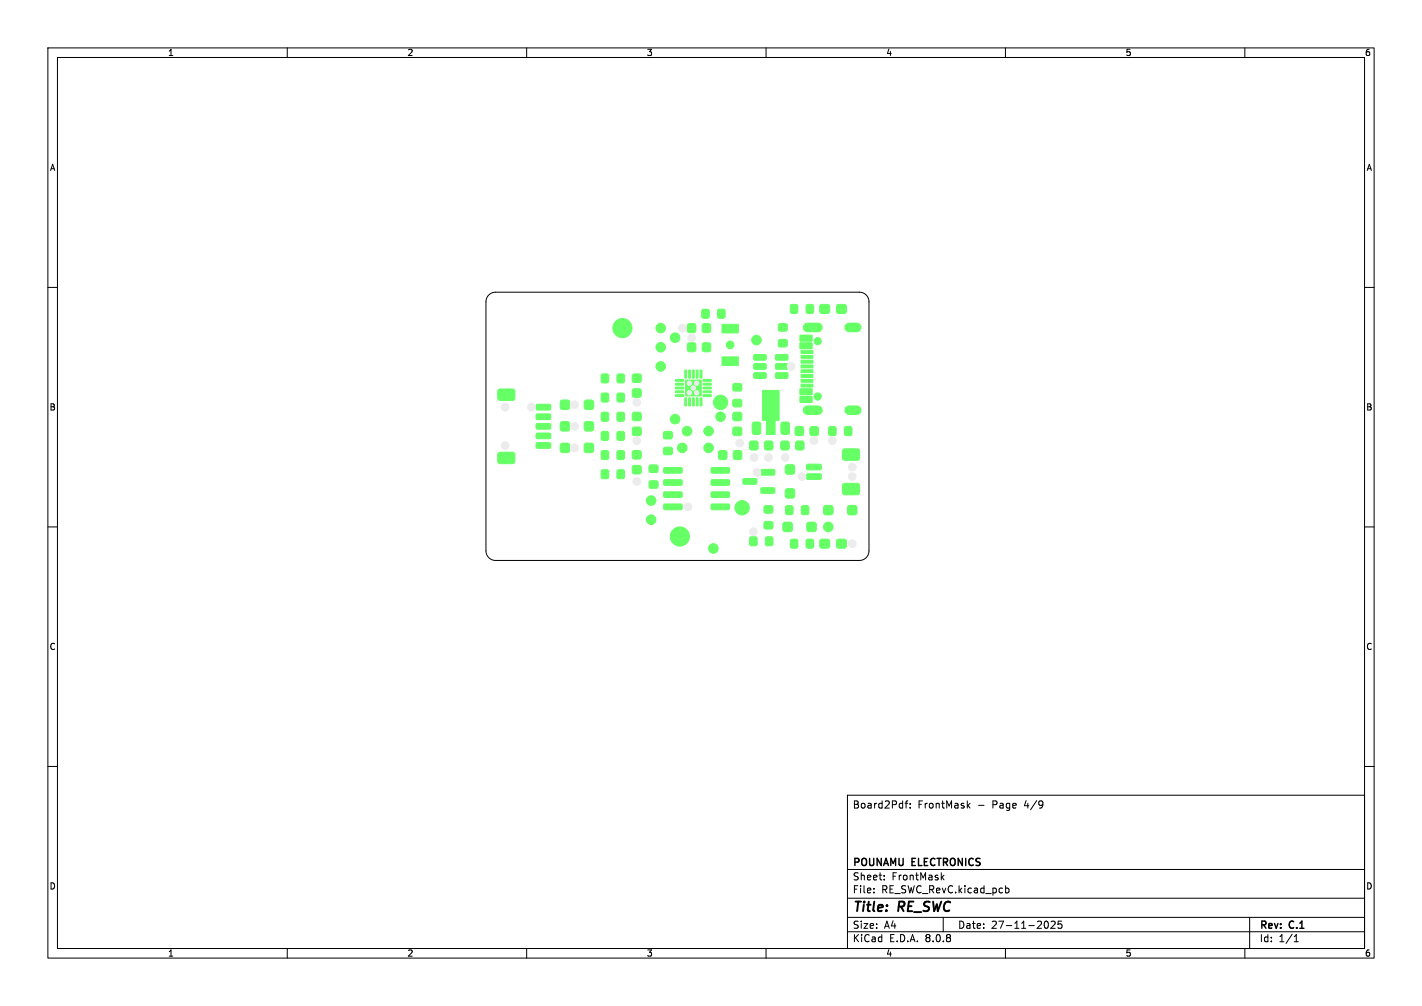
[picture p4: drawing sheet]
<svg xmlns="http://www.w3.org/2000/svg" width="297mm" height="210mm" viewBox="0 0 297 210" stroke-linecap="round" stroke-linejoin="round" font-family="sans-serif">
<g fill="none" stroke="#000" stroke-width=".21">
<path d="M10 10h277v190h-277zM12 12h273v186h-273zM60 10v2M110 10v2M160 10v2M210 10v2M260 10v2M10 60h2M285 60h2M102.1 61.6l.7-.5 .7-.1h76a2 2 0 0 1 2 2v52a2 2 0 0 1-2 2h-76a2 2 0 0 1-2-2v-52l.1-.7zM10 110h2M285 110h2"/>
<path d="M10 160h2M285 160h2M177 166h108v32h-108zM189 167.7h.6M189.6 167.2l-.4 .2v1.3M190.1 168.6v.1M190.1 167.8v.1M202.2 168.1l.4 .6M202.6 167.7l-.6 .6M217.7 167.3a1.26 1.26 0 0 1-.1 1.3M217.8 167.8l-.1 .3M60 198v2"/>
<path d="M110 198v2M160 198v2M177 194.5h108M177 191.5h108M177 187.5h108M177 181.5h108M182.5 186.3v.1M182.5 185.5v.1M184.7 183.6v.1M184.7 182.8v.1M196.7 183.1l.5 .6M197 191.5v3"/>
<path d="M197.2 182.7l-.6 .6M210 198v2M210 185.5l.5-.1 .2 .3-.1 .6h-.6M218.3 192.4l.2-.1a.8 .8 0 0 1 .5 .7 .8 .8 0 0 1-.5 .8l-.2-.1M219.5 192.4l.6-.1 .3 .4-.9 1.1h.9M221.7 192.3h-.7v.7l.2-.1h.5l.1 .3-.1 .5-.2 .1-.5-.1M260 198v2M261 191.5v6.5M270.3 196.6h.9M270.3 195.5l.4-.4v1.5"/>
</g>
<g fill="#6f6" stroke="#6f6" stroke-width=".21">
<path d="M159.7 105.7l.2-.2 1.4 .2 .1 .2-.1 1.1-.3 .1-1.3-.1-.2-.3z"/>
<path d="M159.7 109l.2-.2 1.4 .2 .1 .2-.1 1.1-.3 .1-1.3-.1-.2-.3z"/>
<path d="M160 112.2l.2-.2 1.1 .2 .1 .2-.1 1.4-.3 .1-1-.1-.2-.3z"/>
<path d="M156.7 112.2l.2-.2 1.1 .2 .1 .2-.1 1.4-.3 .1-1-.1-.2-.3z"/>
<path d="M165.2 112.7l.2-.2 1.1 .2 .1 .2-.1 1.4-.3 .1-1-.1-.2-.3z"/>
<path d="M168.5 112.7l.2-.2 1.1 .2 .1 .2-.1 1.4-.3 .1-1-.1-.2-.3z"/>
<path d="M163.2 92.2l.3-.2 1.2 .2 .1 .3-.1 1.3-.3 .1-1.2-.1-.2-.3z"/>
<path d="M166.3 92.2l.3-.2 1.2 .2 .1 .3-.1 1.3-.3 .1-1.2-.1-.2-.3z"/>
<path d="M143.2 79.3h3.3v3.3h-3.3z"/>
<path d="M146.9 79.2h1.6l.1 .3-1.6 .1z"/>
<path d="M146.9 80h1.6l.1 .3-1.6 .1z"/>
<path d="M146.9 80.8h1.6l.1 .3-1.6 .1z"/>
<path d="M146.9 81.6h1.6l.1 .3-1.6 .1z"/>
<path d="M146.9 82.4h1.6l.1 .3-1.6 .1z"/>
<path d="M146.2 83.1h.4l-.1 1.6-.3-.1z"/>
<path d="M145.4 83.1h.4l-.1 1.6-.3-.1z"/>
<path d="M144.6 83.1h.4l-.1 1.6-.3-.1z"/>
<path d="M143.8 83.1h.4l-.1 1.6-.3-.1z"/>
<path d="M143 83.1h.4l-.1 1.6-.3-.1z"/>
<path d="M141.1 82.4h1.6l.1 .3-1.6 .1z"/>
<path d="M141.1 81.6h1.6l.1 .3-1.6 .1z"/>
<path d="M141.1 80.8h1.6l.1 .3-1.6 .1z"/>
<path d="M141.1 80h1.6l.1 .3-1.6 .1z"/>
<path d="M141.1 79.2h1.6l.1 .3-1.6 .1z"/>
<path d="M143 77.3h.4l-.1 1.6-.3-.1z"/>
<path d="M143.8 77.3h.4l-.1 1.6-.3-.1z"/>
<path d="M144.6 77.3h.4l-.1 1.6-.3-.1z"/>
<path d="M145.4 77.3h.4l-.1 1.6-.3-.1z"/>
<path d="M146.2 77.3h.4l-.1 1.6-.3-.1z"/>
<path d="M146.7 64.7l.2-.2 1.1 .2 .1 .2-.1 1.4-.3 .1-1-.1-.2-.3z"/>
<path d="M150 64.7l.2-.2 1.1 .2 .1 .2-.1 1.4-.3 .1-1-.1-.2-.3z"/>
<path d="M135.7 100.5l.2-.2 1.4 .2 .1 .2-.1 1.1-.3 .1-1.3-.1-.2-.3z"/>
<path d="M135.7 97.2l.2-.2 1.4 .2 .1 .2-.1 1.1-.3 .1-1.3-.1-.2-.3z"/>
<path d="M153.3 94.2l.3-.2 1.2 .2 .1 .3-.1 1.3-.3 .1-1.2-.1-.2-.3z"/>
<path d="M150.2 94.2l.3-.2 1.2 .2 .1 .3-.1 1.3-.3 .1-1.2-.1-.2-.3z"/>
<path d="M117.1 83.6l.4-.1h1l.4 .1 .1 .4v1l-.1 .3-.4 .2h-1l-.4-.2-.1-.3v-1z"/>
<path d="M122.1 83.6l.4-.1h1l.4 .1 .1 .4v1l-.1 .3-.4 .2h-1l-.4-.2-.1-.3v-1z"/>
<path d="M129 94.2l.2-.2 1.1 .2 .1 .2-.1 1.4-.3 .1-1-.1-.2-.3z"/>
<path d="M125.7 94.2l.2-.2 1.1 .2 .1 .2-.1 1.4-.3 .1-1-.1-.2-.3z"/>
<path d="M150.8 67.7h3.4v1.8h-3.4z"/>
<path d="M150.8 74.5h3.4v1.8h-3.4z"/>
<path d="M129 90.2l.2-.2 1.1 .2 .1 .2-.1 1.4-.3 .1-1-.1-.2-.3z"/>
<path d="M125.7 90.2l.2-.2 1.1 .2 .1 .2-.1 1.4-.3 .1-1-.1-.2-.3z"/>
<path d="M129 78.2l.2-.2 1.1 .2 .1 .2-.1 1.4-.3 .1-1-.1-.2-.3z"/>
<path d="M125.7 78.2l.2-.2 1.1 .2 .1 .2-.1 1.4-.3 .1-1-.1-.2-.3z"/>
<path d="M163.2 88.2l1.2-.1 .5 .3v1.8l-.3 .5h-1.1l-.4-.3v-1.9z"/>
<path d="M159.3 81.5h3.4v6.2h-.8v3h-1.8v-3h-.8z"/>
<path d="M157.2 88.2l1.2-.1 .5 .3v1.8l-.3 .5h-1.1l-.4-.3v-1.9z"/>
<path d="M153.2 83.5l.2-.2 1.4 .2 .1 .2-.1 1.1-.3 .1-1.3-.1-.2-.3z"/>
<path d="M153.2 80.2l.2-.2 1.4 .2 .1 .2-.1 1.1-.3 .1-1.3-.1-.2-.3z"/>
<path d="M117.1 92.6l.4-.1h1l.4 .1 .1 .4v1l-.1 .3-.4 .2h-1l-.4-.2-.1-.3v-1z"/>
<path d="M122.1 92.6l.4-.1h1l.4 .1 .1 .4v1l-.1 .3-.4 .2h-1l-.4-.2-.1-.3v-1z"/>
<path d="M129 98.2l.2-.2 1.1 .2 .1 .2-.1 1.4-.3 .1-1-.1-.2-.3z"/>
<path d="M125.7 98.2l.2-.2 1.1 .2 .1 .2-.1 1.4-.3 .1-1-.1-.2-.3z"/>
<path d="M132.2 97.3l.3-.2 1.3 .2 .1 .3-.1 1.2-.3 .1-1.3-.1-.2-.3z"/>
<path d="M132.2 94.2l.3-.2 1.3 .2 .1 .3-.1 1.2-.3 .1-1.3-.1-.2-.3z"/>
<path d="M129 82.2l.2-.2 1.1 .2 .1 .2-.1 1.4-.3 .1-1-.1-.2-.3z"/>
<path d="M125.7 82.2l.2-.2 1.1 .2 .1 .2-.1 1.4-.3 .1-1-.1-.2-.3z"/>
<path d="M176.1 93.8l.3-.1h2.8l.3 .5v1.6l-.5 .3h-2.7l-.4-.5v-1.4z"/>
<path d="M176.1 101l.3-.1h2.8l.3 .5v1.6l-.5 .3h-2.7l-.4-.5v-1.4z"/>
<path d="M168.5 97l2.9-.1 .1 .3v.7l-.3 .2h-2.6l-.2-.3z"/>
<path d="M168.5 99l2.9-.1 .1 .3v.7l-.3 .2h-2.6l-.2-.3z"/>
<path d="M164.1 102.1l.4-.1h1l.4 .1 .1 .4v1l-.1 .3-.4 .2h-1l-.4-.2-.1-.3v-1z"/>
<path d="M164.1 97.1l.4-.1h1l.4 .1 .1 .4v1l-.1 .3-.4 .2h-1l-.4-.2-.1-.3v-1z"/>
<path d="M132.2 89.3l.3-.2 1.3 .2 .1 .3-.1 1.2-.3 .1-1.3-.1-.2-.3z"/>
<path d="M132.2 86.2l.3-.2 1.3 .2 .1 .3-.1 1.2-.3 .1-1.3-.1-.2-.3z"/>
<path d="M155.2 100l2.7-.1 .2 .3v.7l-.3 .2h-2.5l-.2-.3z"/>
<path d="M159 98.1l2.7-.1 .1 .3v.7l-.3 .2h-2.4l-.2-.3z"/>
<path d="M159 101.9l2.7-.1 .1 .3v.7l-.3 .2h-2.4l-.2-.3z"/>
<path d="M129 86.2l.2-.2 1.1 .2 .1 .2-.1 1.4-.3 .1-1-.1-.2-.3z"/>
<path d="M125.7 86.2l.2-.2 1.1 .2 .1 .2-.1 1.4-.3 .1-1-.1-.2-.3z"/>
<path d="M157.5 77.9l2.4-.1 .1 .3v.7l-.3 .2h-2.1l-.2-.3z"/>
<path d="M157.5 76l2.4-.1 .1 .3v.7l-.3 .2h-2.1l-.2-.3z"/>
<path d="M157.5 74.1l2.4-.1 .1 .3v.7l-.3 .2h-2.1l-.2-.3z"/>
<path d="M162 74.1l2.4-.1 .2 .3v.7l-.3 .2h-2.2l-.2-.3z"/>
<path d="M162 76l2.4-.1 .2 .3v.7l-.3 .2h-2.2l-.2-.3z"/>
<path d="M162 77.9l2.4-.1 .2 .3v.7l-.3 .2h-2.2l-.2-.3z"/>
<path d="M117.1 88.1l.4-.1h1l.4 .1 .1 .4v1l-.1 .3-.4 .2h-1l-.4-.2-.1-.3v-1z"/>
<path d="M122.1 88.1l.4-.1h1l.4 .1 .1 .4v1l-.1 .3-.4 .2h-1l-.4-.2-.1-.3v-1z"/>
<path d="M167.1 82.8h2.5v1.2h-2.5z"/>
<path d="M167.1 81.2h2.5v1.2h-2.5z"/>
<path d="M167.3 80.2h2.5v.6h-2.5z"/>
<path d="M167.3 78.2h2.5v.6h-2.5z"/>
<path d="M167.3 75.2h2.5v.6h-2.5z"/>
<path d="M167.3 73.2h2.5v.6h-2.5z"/>
<path d="M167.1 71.6h2.5v1.2h-2.5z"/>
<path d="M167.1 70h2.5v1.2h-2.5z"/>
<path d="M167.3 74.2h2.5v.6h-2.5z"/>
<path d="M167.3 76.2h2.5v.6h-2.5z"/>
<path d="M167.3 77.2h2.5v.6h-2.5z"/>
<path d="M167.3 79.2h2.5v.6h-2.5z"/>
<path d="M171.3 112.7l.4-.2h1.1l.4 .2 .1 .3-.1 1.3-.4 .1h-1.1l-.4-.1-.1-.3z"/>
<path d="M174.8 112.7l.4-.2h1.1l.4 .2 .1 .3-.1 1.3-.4 .1h-1.1l-.4-.1-.1-.3z"/>
<path d="M167.5 105.7l.2-.2 1.1 .2 .1 .2-.1 1.4-.3 .1-1-.1-.2-.3z"/>
<path d="M164.2 105.7l.2-.2 1.1 .2 .1 .2-.1 1.4-.3 .1-1-.1-.2-.3z"/>
<path d="M148.6 97.7l3.6-.1 .2 .3v.7l-.3 .2h-3.4l-.2-.3z"/>
<path d="M148.6 100.2l3.6-.1 .2 .3v.7l-.3 .2h-3.4l-.2-.3z"/>
<path d="M148.6 102.8l3.6-.1 .2 .3v.7l-.3 .2-3.4-.1-.2-.2z"/>
<path d="M148.6 105.3l3.6-.1 .2 .3v.7l-.3 .2h-3.4l-.2-.3z"/>
<path d="M138.7 105.3l3.6-.1 .2 .3v.7l-.3 .2h-3.4l-.2-.3z"/>
<path d="M138.7 102.8l3.6-.1 .2 .3v.7l-.3 .2-3.4-.1-.2-.2z"/>
<path d="M138.7 100.2l3.6-.1 .2 .3v.7l-.3 .2h-3.4l-.2-.3z"/>
<path d="M138.7 97.7l3.6-.1 .2 .3v.7l-.3 .2h-3.4l-.2-.3z"/>
<path d="M162.7 71l.2-.2 1.4 .2 .1 .2-.1 1.1-.3 .1-1.3-.1-.2-.3z"/>
<path d="M162.7 67.7l.2-.2 1.4 .2 .1 .2-.1 1.1-.3 .1-1.3-.1-.2-.3z"/>
<path d="M143.7 67.7l.3-.2 1.2 .2 .1 .3-.1 1.3-.3 .1-1.2-.1-.2-.3z"/>
<path d="M146.8 67.7l.3-.2 1.2 .2 .1 .3-.1 1.3-.3 .1-1.2-.1-.2-.3z"/>
<path d="M168.5 63.7l.2-.2 1.1 .2 .1 .2-.1 1.4-.3 .1-1-.1-.2-.3z"/>
<path d="M165.2 63.7l.2-.2 1.1 .2 .1 .2-.1 1.4-.3 .1-1-.1-.2-.3z"/>
<path d="M171.3 63.7l.4-.2h1.1l.4 .2 .1 .3-.1 1.3-.4 .1h-1.1l-.4-.1-.1-.3z"/>
<path d="M174.8 63.7l.4-.2h1.1l.4 .2 .1 .3-.1 1.3-.4 .1h-1.1l-.4-.1-.1-.3z"/>
<path d="M138.7 90.2l.2-.2 1.4 .2 .1 .2-.1 1.1-.3 .1-1.3-.1-.2-.3z"/>
<path d="M138.7 93.5l.2-.2 1.4 .2 .1 .2-.1 1.1-.3 .1-1.3-.1-.2-.3z"/>
<path d="M132.2 81.3l.3-.2 1.3 .2 .1 .3-.1 1.2-.3 .1-1.3-.1-.2-.3z"/>
<path d="M132.2 78.2l.3-.2 1.3 .2 .1 .3-.1 1.2-.3 .1-1.3-.1-.2-.3z"/>
<path d="M143.7 71.7l.3-.2 1.2 .2 .1 .3-.1 1.3-.3 .1-1.2-.1-.2-.3z"/>
<path d="M146.8 71.7l.3-.2 1.2 .2 .1 .3-.1 1.3-.3 .1-1.2-.1-.2-.3z"/>
<path d="M153.2 89.3l.3-.2 1.3 .2 .1 .3-.1 1.2-.3 .1-1.3-.1-.2-.3z"/>
<path d="M153.2 86.2l.3-.2 1.3 .2 .1 .3-.1 1.2-.3 .1-1.3-.1-.2-.3z"/>
<path d="M177.1 105.6l.4-.1h1l.4 .1 .1 .4v1l-.1 .3-.4 .2h-1l-.4-.2-.1-.3v-1z"/>
<path d="M172.1 105.6l.4-.1h1l.4 .1 .1 .4v1l-.1 .3-.4 .2h-1l-.4-.2-.1-.3v-1z"/>
<path d="M163.6 109.1l.4-.1h1l.4 .1 .1 .4v1l-.1 .3-.4 .2h-1l-.4-.2-.1-.3v-1z"/>
<path d="M168.6 109.1l.4-.1h1l.4 .1 .1 .4v1l-.1 .3-.4 .2h-1l-.4-.2-.1-.3v-1z"/>
<path d="M104.1 94.5l.3-.1h2.8l.3 .5v1.6l-.5 .3h-2.7l-.4-.5v-1.4z"/>
<path d="M104.1 81.3l.3-.1h2.8l.3 .5v1.6l-.5 .3h-2.7l-.4-.5v-1.4z"/>
<path d="M112 92.5l2.9-.1 .1 .3v.7l-.3 .2h-2.6l-.2-.3z"/>
<path d="M112 90.5l2.9-.1 .1 .3v.7l-.3 .2h-2.6l-.2-.3z"/>
<path d="M112 88.5l2.9-.1 .1 .3v.7l-.3 .2h-2.6l-.2-.3z"/>
<path d="M112 86.5l2.9-.1 .1 .3v.7l-.3 .2h-2.6l-.2-.3z"/>
<path d="M112 84.5l2.9-.1 .1 .3v.7l-.3 .2h-2.6l-.2-.3z"/>
<path d="M156.7 92.2l.3-.2 1.2 .2 .1 .3-.1 1.3-.3 .1-1.2-.1-.2-.3z"/>
<path d="M159.8 92.2l.3-.2 1.2 .2 .1 .3-.1 1.3-.3 .1-1.2-.1-.2-.3z"/>
<path d="M169.3 89.2l.3-.2 1.2 .2 .1 .3-.1 1.3-.3 .1-1.2-.1-.2-.3z"/>
<path d="M166.2 89.2l.3-.2 1.2 .2 .1 .3-.1 1.3-.3 .1-1.2-.1-.2-.3z"/>
<path d="M176.5 89.2l.2-.2 1.1 .2 .1 .2-.1 1.4-.3 .1-1-.1-.2-.3z"/>
<path d="M173.2 89.2l.2-.2 1.1 .2 .1 .2-.1 1.4-.3 .1-1-.1-.2-.3z"/>
<circle cx="138" cy="76.5" r="1"/>
<circle cx="141" cy="87.5" r="1"/>
<circle cx="155" cy="106" r="1.5"/>
<circle cx="143.5" cy="90" r="1"/>
<circle cx="152.5" cy="72" r=".8"/>
<circle cx="173" cy="110" r="1"/>
<circle cx="148" cy="90" r="1"/>
<circle cx="149" cy="114.5" r="1"/>
<circle cx="136" cy="108.5" r="1"/>
<circle cx="130" cy="68.5" r="2"/>
<circle cx="150.5" cy="87" r="1"/>
<circle cx="138" cy="72.5" r="1"/>
<circle cx="170.8" cy="71.2" r=".75"/>
<circle cx="170.8" cy="82.8" r=".75"/>
<circle cx="142" cy="112" r="2"/>
<circle cx="141" cy="70.5" r="1"/>
<circle cx="138" cy="68.5" r="1"/>
<circle cx="148" cy="93.5" r="1"/>
<circle cx="136" cy="104.5" r="1"/>
<circle cx="142.5" cy="93.5" r="1"/>
<circle cx="150.5" cy="84" r="1.5"/>
<circle cx="158" cy="71" r="1"/>
</g>
<path d="M168.6 68.4h2.2M177.3 68.4h1.6M168.6 85.6h2.2M177.3 85.6h1.6" fill="none" stroke="#6f6" stroke-width="2"/>
<g fill="#ececec" stroke="#ececec" stroke-width=".21">
<circle cx="144" cy="80" r=".45"/>
<circle cx="157.3" cy="111" r=".8"/>
<circle cx="167.5" cy="99.5" r=".8"/>
<circle cx="178" cy="97.5" r=".8"/>
<circle cx="120" cy="93.5" r=".8"/>
<circle cx="144" cy="82" r=".45"/>
<circle cx="145.5" cy="80" r=".45"/>
<circle cx="178" cy="113.5" r=".8"/>
<circle cx="144.4" cy="70.5" r=".8"/>
<circle cx="133" cy="92" r=".8"/>
<circle cx="142.5" cy="68.5" r=".8"/>
<circle cx="105.5" cy="85" r=".8"/>
<circle cx="158.1" cy="98.6" r=".8"/>
<circle cx="173.8" cy="92" r=".8"/>
<circle cx="133" cy="100.5" r=".8"/>
<circle cx="133" cy="84" r=".8"/>
<circle cx="120" cy="89" r=".8"/>
<circle cx="145.5" cy="82" r=".45"/>
<circle cx="143.7" cy="105.8" r=".8"/>
<circle cx="164" cy="95.5" r=".8"/>
<circle cx="170" cy="92" r=".8"/>
<circle cx="144.8" cy="81" r=".45"/>
<circle cx="157.5" cy="95.5" r=".8"/>
<circle cx="178" cy="99.5" r=".8"/>
<circle cx="165.2" cy="76.5" r=".8"/>
<circle cx="154.5" cy="92.5" r=".8"/>
<circle cx="111" cy="85" r=".8"/>
<circle cx="120" cy="84.5" r=".8"/>
<circle cx="105.5" cy="93" r=".8"/>
<circle cx="160.5" cy="95.5" r=".8"/>
</g>
<g font-size="2.8">
<text x="178" y="190.9">Title:</text>
<text x="187.7" y="190.9">RE_SWC</text>
</g>
<g font-size="2.1">
<text x="178" y="169">Board2Pdf:</text>
<text x="191.7" y="169">FrontMask</text>
<text x="204.2" y="169">-</text>
<text x="207.4" y="169">Page</text>
<text x="214.2" y="169">4/9</text>
<text x="178" y="184">Sheet:</text>
<text x="178" y="181.2">POUNAMU</text>
<text x="186.2" y="184">FrontMask</text>
<text x="190.5" y="181.2">ELECTRONICS</text>
<text x="178" y="186.7">File:</text>
<text x="184.1" y="186.7">RE_SWC_RevC.kicad_pcb</text>
<text x="178" y="196.9">KiCad</text>
<text x="178" y="194.1">Size:</text>
<text x="184.7" y="194.1">A4</text>
<text x="185.7" y="196.9">E.D.A.</text>
<text x="193.3" y="196.9">8.0.8</text>
<text x="200" y="194.1">Date:</text>
<text x="207" y="194.1">27-11-2025</text>
<text x="263" y="194.3">Rev:</text>
<text x="263" y="196.9">Id:</text>
<text x="267.1" y="196.9">1/1</text>
<text x="269.4" y="194.3">C.1</text>
</g>
<g font-size="1.8">
<text x="35" y="11.9">1</text>
<text x="85" y="11.9">2</text>
<text x="135" y="11.9">3</text>
<text x="185" y="11.9">4</text>
<text x="235" y="11.9">5</text>
<text x="285" y="11.9">6</text>
<text x="10.3" y="35.9">A</text>
<text x="285.4" y="35.9">A</text>
<text x="10.3" y="85.9">B</text>
<text x="285.3" y="85.9">B</text>
<text x="10.3" y="135.9">C</text>
<text x="285.3" y="135.9">C</text>
<text x="10.3" y="185.9">D</text>
<text x="285.3" y="185.9">D</text>
<text x="35" y="199.9">1</text>
<text x="85" y="199.9">2</text>
<text x="135" y="199.9">3</text>
<text x="185" y="199.9">4</text>
<text x="235" y="199.9">5</text>
<text x="285" y="199.9">6</text>
</g>
</svg>
